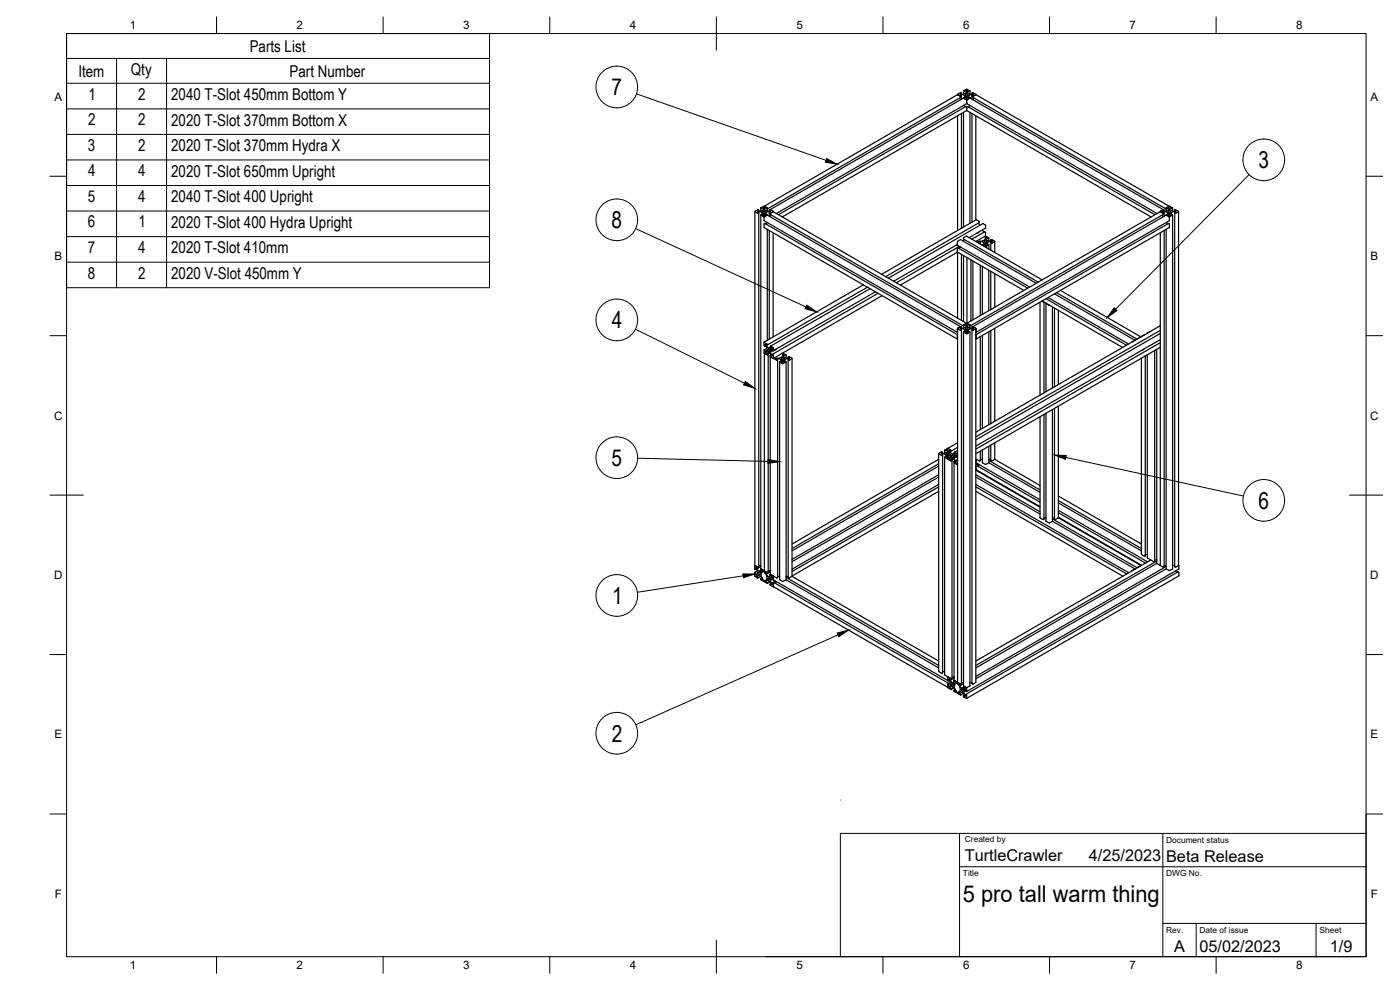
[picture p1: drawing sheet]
<svg xmlns="http://www.w3.org/2000/svg" width="420mm" height="297mm" viewBox="0 0 420 297" stroke-linecap="round" stroke-linejoin="round" font-family="sans-serif">
<!-- layer: Visible -->
<g fill="none" stroke="#000" stroke-width=".36">
<path d="M287.3 28.4l-57.9 33.5M287.4 28.4h.1M287.4 28.3v.1M287.4 34.7v34.5M287.4 28.4l.8 .5M288 29.4l.2 .5M288.2 28.5h.1M288.2 28.5l.3 .2M288.2 29.9h.1M288.2 27.8l-.8 .6M288.3 28.9v.1M288.3 27.8h.1"/>
<path d="M288.3 29.2l-58 33.5M288.3 29v.2M288.3 27.8l.2 .1M288.3 28.4l-.1 .1M288.3 28.3h.1M288.4 28.3h.7M288.4 28.4h.7M288.4 28.4h-.1M288.5 28.8l-.2 .1M288.5 27.9v.4M288.5 28.8v1M288.5 34.1v34.4"/>
<path d="M288.5 27.9l-.3 .3 .1 .1M288.5 28.7v.1M289.1 28.4h.1M289.1 28.4l.5 .3M289.1 28.3h.1M289.1 29.4l-58 33.5M289.2 29.4l.2-.2 .4 .3M289.2 27.3v1M289.2 29.4h.1M289.2 33.7v34.4M289.2 29.4l.8 .5M289.2 27.3l.9-.5 1 .5"/>
<path d="M289.3 31.6v.1M289.3 31.7l.2 .4M289.5 28.6v.7M289.6 29.3v-.6l.4 .3v.4l-.2 .1M289.7 28.3l.5-.2 .3 .3-.5 .2zM289.8 27.2l-.4 .2-.2-.1M289.8 27.2l.2 .1v.4l-.9 .6M290 29.9h.3M290 29.9l.1 .2M290.1 32.1l-.2-.1-56.3 32.4M290.1 30.1v1M290.1 31.1h.1"/>
<path d="M290.1 33.1l55.4 32M290.1 33.1l-55.3 32M290.2 29l.1 .4M290.2 27.3v.4M290.2 29.4h.9M290.2 27.8l.9 .5M290.2 27.7h.1M290.2 27.3h.9M290.3 28.9l-.1 .1M290.3 27.3h-.1M290.3 29.9l-.2 .2M290.4 32l-.3 .1v1"/>
<path d="M290.4 32l56.2 32.4M290.4 32h.1M290.7 28.7v.6M290.7 28.6l-.5 .3M291 31.7l-.3 .4M291 31.6v.1M291.1 27.3l.1 1M291.1 29.4h.1M291.1 33.7v33.3M291.1 29.4l-.8 .5M291.1 29.4l58 33.5M291.2 28.3h.7"/>
<path d="M291.2 28.4h-.1M291.7 27.9v.4M291.7 28.8v1M291.7 34.1v32.6M291.7 28.7v.1M291.7 27.9l.4 .3-.2 .1M291.7 28.8l.3 .1M291.9 28.4l-1.2 .2v.7M291.9 28.4l.2 .1M291.9 27.8h.1M291.9 27.8l-.2 .1M291.9 28.3h.1"/>
<path d="M292 29.2l58 33.5v-.3M292 27.8l.8 .6M292 29.9h-.1M292 28.9v.3M292 29.9h.1M292.1 28.5l-.4 .2M292.1 28.5h.1M292.3 29.4l-.3 .5M292.8 28.4l-.8 .5M292.8 28.4l58.1 33.5M292.9 28.3v.1M292.9 34.7v31.3"/>
<path d="M226.5 63.5v106.1l.9 .6M227.4 63.6l.3 .2M227.4 63.6h.1M227.4 62.9l-.9 .6 .9 .5 .3-.1M227.4 62.9h.1M227.5 63.4h.1M227.5 62.9l.2 .1M227.5 63.5h.8l.5 .3M227.5 63.5l-.1 .1M227.7 63.1l-.3 .2 .1 .1M227.7 63v.4M227.7 63.9v106.1"/>
<path d="M227.7 63v.1M227.7 63.8v.1M228.3 64.5l.1 106.5M228.3 62.4v1M228.3 64.5h.1M228.3 64.5h.9M228.3 64.5l1.2 .5M228.7 63.8v.6M228.9 63.4l.5-.2 .3 .3-.5 .2zM229.2 64l-.4-.2v.7M229.2 62.4h-.9M229.2 62.9l-.9 .5h-.8"/>
<path d="M229.2 62.4v.5M229.2 62.4h.1M229.2 64v.5M229.2 62.8v.1M229.3 66.2h.1M229.3 66.2l58 33.5 .2-1.2M229.3 67.3v1l58.1 33.5-.1-1.1M229.3 67.2l.3-.2 57.8 33.4M229.3 67.2h.1M229.4 62.4v.5M229.4 64.1v.4M229.4 64.5h.9"/>
<path d="M229.4 62.9l.9 .5M229.4 62.8v.1M229.4 62.4h.9M229.4 62.4h.1M229.4 65l-.1 1.2M229.8 63.8v.7M229.9 63.8l-.5 .2M230.1 66.8l-.2 .5M230.1 66.7h.1M230.2 66.7l-.1 .1M230.3 62.4l-1-.5-1 .5M230.3 64.5l-.9 .5"/>
<path d="M230.3 64.5h.1M230.3 62.4h.1M230.3 62.4v1M230.3 68.8v33.3M230.3 64.5l58 33.5M230.3 63.4h.1M230.3 63.4h.8M230.9 69.2v32.6M230.9 63.9l.3 .1M230.9 63.1l.4 .2-.2 .1M230.9 63.8v.1M230.9 63v.1"/>
<path d="M231.1 62.9l-.2 .5M231.1 63.4h.1M231.1 64.3h.1M231.1 64.3l58 33.5M231.2 62.9l.8 .5M231.2 65h-.1M231.2 64l-.1 .3M231.2 65h.1M231.2 63.6l-.9-.1-.4 .3v.6M231.2 63.6l-.3 .2v1.1M231.3 63.6h.1M231.4 64.5l-.2 .5"/>
<path d="M232 63.5l-.8 .5M232 63.4v.1M232 63.4l.1 .1M232 63.5h.1M232 69.9v31.2M232.1 63.5l57.9 33.5M232.1 63.5h-.1M233 64.1l57.1-33 57.1 33M287.3 73.6l21.7 12.5M287.3 73.4l-19.1 11M287.3 73.5v.1M287.3 75.6l20 11.5"/>
<path d="M287.4 75.7l-17.2 9.8M287.4 75.7v19.7M287.5 74.4l-.2 .2 .1 1M287.6 74.4l20.8 12.1M287.6 74.4h.1M287.9 73.9l-18.9 10.9M288.1 74.1l-.2 .5M288.1 74v.1M288.1 74.1h.1M288.2 71.9l-.8 .6-.1 1M288.3 71.9l22.7 13.1M288.3 71.9h.1"/>
<path d="M288.5 76.3v19.8M289.1 71.6v.1M289.1 71.7l22.5 13M289.2 76.7v19.8M289.2 72.3l-.1 .1M289.2 72.3h.1M289.2 72.2l-.1 .1M289.5 71.9l-.3 .4M290.1 70.9l22.7 13.1M290.1 70.9l-.9 .5-.1 .3M291.4 78v18.3M292 78.3v17.7"/>
<path d="M292.9 72.4l1 .6 .3-.1M293 65.9h.1M293.2 72.3l.5 .2 1.1-.1M293.6 66.9l.3 .5M293.7 66.4l-.7-.5-28.4 16.4M293.7 66.4h.1M293.8 66.4l.1 .3M293.8 69.6l-.5 .3M293.8 72.6l1-.1 .9 .5v.5M293.8 72.6l.4 .2M293.9 72.6h.1M293.9 66.8l-28.1 16.2"/>
<path d="M293.9 66.7v.1M293.9 67.4l.1 .1M294 67.5l.1 .1M294.2 72.8v.5M294.2 79.6v15.1M294.2 72.8v.1M294.8 73.5v.1M294.8 80v14.3M294.9 68.9v.3M294.9 69.2l.3 .5M294.9 69.1v.1M295 67.1l-28.4 16.4"/>
<path d="M295 67.1l.8 .4v1M295 67.1h.1M295 73.3h.1M295 73.3l-.2 .2 .8 .5M295.1 73.3l.6 .2M295.2 72.8v.6M295.3 72.8v.6M295.4 72.4l.5-.2 .3 .3-.5 .2zM295.5 71l.4 .2M295.7 71.4v.4l-.9 .6M295.7 73.5h.1M295.7 71.3v.1"/>
<path d="M295.8 69.9l-.3-.4-3.9 2.3M295.8 70.8l.9 .6M295.8 68.5l-5 2.8M295.8 70.8l-3 1.7M295.8 69.9h.1M295.8 68.4v.1M295.8 69.9v.9M295.8 70.8h.1M295.8 71.3h-.1M295.9 73.5h.1M295.9 71.8l.9 .6M295.9 71.8h.1"/>
<path d="M295.9 71.4v.4M295.9 71.4h.1M296 71.3h.1M296 71.3l-.1 .1M296.1 71.3l.4 .2 .2-.2M296.3 72.8v.6M296.4 72.8v.6M296.5 73.3h.1M296.5 73.3l-.6 .2M296.5 73.3l.2 .2M296.7 73.5l-1 .5M296.8 71.4v1"/>
<path d="M296.8 73.5v1.2M296.8 72.5l-.9 .5v.5M296.8 72.4h.1M296.8 72.4h.8M296.8 72.5h.8M296.9 72.5h-.1M297.3 72v.4M297.3 72.8v2.3M297.4 72l.2-.1 .9 .6M297.4 72.1l.3 .1M297.4 72.8v.1M297.4 72h.1"/>
<path d="M297.6 72.5h.1M297.6 72.5l.2 .1-.4 .2M297.6 72.4h.1M297.7 72.3l-.1 .1M297.7 72.2v.1M298.5 72.5l-.8 .5-.3-.1M298.5 72.4v3.4M348.2 63.5l-58 33.5v-19.7M348.3 63.5l.8 .5M348.3 63.4v.1M348.8 64.5l.3 .5M349 63.6l.4 .2"/>
<path d="M349 63.6h.1M349.1 62.9l-.8 .5M349.1 64v.3M349.1 64.3l-58 33.5M349.1 64.3h.1M349.1 63.5h.8l.5 .3v.7v-.7l.5 .2-.2 .6-.4-.2-.3 .1M349.1 63.4h.1M349.1 62.9l.3 .1M349.1 63.5l-.1 .1M349.2 63.4h.7M349.4 63.1l-.4 .2 .1 .1M349.4 63.9l-.3 .1"/>
<path d="M349.4 63v.1M349.4 63.8v.1M349.4 69.2v100.8l-.3 .2-.9-.6v-99.7M349.4 63v.4M349.4 63.9v1M350 63.4h-.1M350 62.4v1M350 64.5h.1M350 68.8v101.9M350 64.5l-58 33.5M350 64.5l.8 .5M350 62.4h.1"/>
<path d="M350.1 66.8l.3 .5M350.5 63.4l.6-.2 .3 .3-.6 .2zM350.7 67.1l-57.8 33.3M350.7 67v.1M350.7 67.1l.2 .2v.9M350.8 65h.3M350.8 65l.2 .3M350.8 62.4h-.8M350.8 62.9l-.9 .5M350.8 62.4h.1M350.9 62.8l-.1 .1M350.9 62.4v.5"/>
<path d="M350.9 67.2h.1M350.9 65.3v.9M350.9 66.2l-58 33.5M351 68.2l-58.1 33.6M351 66.2h.1M351 62.8l.1 .1M351 62.4v.5M351.1 62.4h-.1M351.1 62.9l.9 .5 .9-.1M351.1 62.4l.5 .1M351.1 61.9l.8 .5M351.1 61.9l-1.1 .5"/>
<path d="M351.5 63.8v.7M351.6 63.8l-.5 .2-.1 .5 .6-.1M351.6 64.4h.1M351.6 62.5h.1M351.7 64.4l.2 .1M351.7 62.5l.2-.1v1M351.9 64.5l-.8 .5M351.9 64.5v106.2l-.8 .5M351.9 64.5h.1M351.9 62.4h.1M352.5 63.8l.4-.2-.9-.1-.4 .3v.6M352.5 63.9l.2 .1"/>
<path d="M352.5 63.1l.4 .2M352.5 63v.4M352.5 63.9v106.1M352.5 63.8v.1M352.5 63v.1M352.7 62.9l-.2 .1M352.8 62.9h.1M352.8 62.9l.8 .5M352.9 63.6h.1M352.9 63.3h.1M353.6 63.5l-.8 .5M353.7 63.4v.1"/>
<path d="M353.7 63.5v106.2M259.1 85.5l-29.8 17.2M260.3 86.2l-30 17.3M261.1 86.6l-29.9 17.3 .3 .4M262.7 87.6l-30.6 17.6M263.5 88l-31.6 18.3M264.7 88.7l-32.6 18.8M287.4 99.7h-.1M287.4 98.6v106.1M288.2 98.7h.1M288.2 98.7l.9-.1 .5 .3M288.2 98.7l.3 .3"/>
<path d="M288.2 98l-.8 .6 .8 .5 .3-.1M288.3 98l.2 .1M288.3 98.5h.1M288.4 98.5h.7M288.5 98.2l-.3 .2 .1 .1M288.5 98.2v.3M288.5 99v106.1M288.5 98.1v.1M288.5 98.9v.1M289.1 98.5h.1M289.2 99.6l-.1 106.5 .5 .5M289.2 99.6l.2-.1 .4 .2"/>
<path d="M289.2 97.5v1M289.2 99.7l.8 .4M289.2 97.5l.9-.5 1 .5M289.2 99.6v.1M289.5 98.9v.6M289.7 98.5l.5-.2 .3 .3-.5 .2zM289.8 97.4l-.4 .2-.2-.1M289.8 97.4l.2 .1v.5l-.9 .5M290 99.2l-.4-.3v.7M290 99.1v.5l-.2 .1M290.2 99.2l.1 .4M290.2 97.5v.5"/>
<path d="M290.2 99.6h.9M290.2 98l.9 .5M290.2 98h.1M290.2 97.5h.9M290.3 99.1l-.1 .1M290.3 97.5h-.1M290.7 98.9v.7M290.7 98.9l-.5 .3M291.1 99.7l-.8 .4M291.1 97.5v1M291.1 99.6v106.2M291.1 99.6v.1"/>
<path d="M291.1 98.5h.1M291.1 98.6l-.4 .3v.6M291.2 98.5h.7M291.7 98.2v.3M291.7 99v106.1M291.7 98.9v.1M291.7 98.1v.1M291.7 98.2l.4 .2-.2 .1M291.9 98.6h-.8M291.9 98.6l.2 .1M291.9 98.5h.1M292 98l.9 .6-.9 .5-.3-.1"/>
<path d="M292 98l-.3 .1M292.1 98.7l-.4 .3M292.1 98.7h.1M292.8 98.5l.2 .2M292.9 98.6v106.1M292.9 99.7h.1M292.9 98.7v1M293 99.7h-.1M296.8 81.1v12.1M296.8 99.6v27.8M297.3 81.4v11.5M297.3 99.2v27.9"/>
<path d="M298.5 82.1v10.1M298.5 98.5v27.9M312.1 90.7v27.9M312.7 90.3l.4 .2M312.8 90.3l24.1 14M313.3 90.6v27.3M313.9 91.1v26.4M313.9 91.1l1.1 .5M313.9 89.6l24.2 14M314 91l-.1 .1M314.5 89.3l24.2 13.9M315.8 92.1v24.3"/>
<path d="M316.5 88.2l24.1 13.9M316.5 92.4v23.7M317.1 87.8l24.1 14M317.6 93.1v22.3M318.2 87.1l24.2 14-.9 .5M344.3 100h.1M344.3 99.9v.1M345.3 99.4l-1 .5M348.1 97.8l-55.2 31.9M348.1 97.8h.1M348.2 99.1l-55.3 32M229.3 105l.1 66.3"/>
<path d="M229.3 102.7l.2 1.2M229.3 105h.1M229.3 105.9l.8 .5M229.3 102.7l.8 .4M229.3 102.7h.1M229.4 106l.9 .5 .2-.2M229.5 104.9l.1 .1M229.5 103.9h.1M229.6 103.5v.4M229.6 105v.4M229.6 105.4h.1M229.6 105.4l.1 .1"/>
<path d="M229.6 103.5h.1M229.7 103.5h.1M229.7 103.6l.5 1.2-.1 .4-.4 .3M229.7 105.5h.1M229.8 103.8l-.2 .1M229.8 103.3v.1M229.8 105.8v.1M229.9 103.5l.4 .7M229.9 105.9l.4 .4M229.9 103.5h.1M229.9 105.8h.1M229.9 103.3l.3 .2"/>
<path d="M229.9 103.3h.1M230.1 103.1h.1M230.1 103.1l.1 .4M230.1 106.4h.1M230.1 104.5l-.8 .5M230.2 104.3h.1M230.2 105.2h.1M230.3 104.2h.1M230.3 105.5l.8 .5M230.3 105.5l-.4 .3M230.3 105.5h.1M230.4 106.2l.1 .1"/>
<path d="M230.5 104.8l.4 .1 .1 .5-.4-.1zM230.5 106.3v65.3M230.6 106.3h.1M230.8 106h.3M230.9 105.9l-.8 .5M231.1 106h.1M231.1 106l.4 .7M231.2 107l-.1 65.6 .5 .5M231.2 107l1.9 1.1 .3-.1M231.2 107h.1M231.2 106.9v.1M231.2 104.1l-.5 .3-.4-.2"/>
<path d="M231.2 105.4l.1 .1M231.3 105v.4M231.3 105.9l.4 .7M231.3 104.9v.1M231.3 104.1l-.6 .3M231.3 107.1h.1M231.3 103.8l.8 .5M231.3 107.1l.8 .4M231.3 103.8h.1M231.4 106.5l-.2 .2M231.5 106.9l-.3-.2 .1 .4M231.5 104.3h.1"/>
<path d="M231.5 104.4l-.4 .3-.4-.2M231.6 106.7h.1M231.6 106.9h-.1M231.6 104.4h-.1M231.6 104.3v.1M231.6 106.8v.1M231.7 104.7l-.4 .3M231.7 106.6h.1M231.7 104.7l.3 .6M231.7 106.7h.1M231.7 104.7h.1M231.8 105.1l-.5 .4v.4"/>
<path d="M231.8 105.1l-.6 .3M231.8 106.3v.4M231.8 106.3h.2M231.9 106.7h-.1M231.9 106.3l.2 .3M232.1 106.6v.9M232.1 105.2l-.2 .1M232.1 106.6h.1M232.1 105.2h.1M232.1 104.3v.9M232.1 107.5h.1M232.4 107.4l.3 .2"/>
<path d="M233 104.7l-.6 .3M233.4 107.9v.1M233.4 108v65.3l-.3 .1-1.9-1.1M233.9 107.5l-1.1 .1M233.9 107.6l-.9 .1 .4 .2M233.9 107.6h.1M233.9 107.6l1 .5-.1 .5M234 108.6v65.3M234 108.6l1.1 .5M234.2 108.5h.1M234.4 107.9v.6M234.5 107.5l.6-.2 .3 .3-.5 .2z"/>
<path d="M234.7 106.1l.3 .2M234.8 108.6h-.8M234.9 108.6h-.1M234.9 105.9l1 .6v.9M235 106.4l-.1 .6-1 .5M235 106.3v.1M235.1 108.6h.8M235.1 108.6h.1M235.1 109.1l.8-.5v65.3M235.2 106.4h.1M235.2 106.4l-.1 .6 .4 .2 .5 .3 .9-.1M235.3 106.4l.3 .2"/>
<path d="M235.5 107.9v.6M235.6 108.5h.1M235.6 106.6h.1M235.9 106.5l-.2 .1M235.9 108.6h.1M235.9 106.5h.1M236.5 108v65.3l.2 .1M236.5 108l.2 .1M236.5 107.2l.4 .2M236.5 107.2v.3M236.6 107.9v.1M236.6 107.1v.1"/>
<path d="M236.7 107l-.2 .1M236.8 107l.8 .6M236.9 107.7l-.9-.1-.9 .5v.5M236.9 107.7l-.4 .2M236.9 107.7h.1M236.9 107.4h.1M237.6 107.6l-.8 .5M237.7 107.6v65.3M287.4 100.7h-.1M290 100.1h.3M292.9 100.7h.1M292.9 100.7v1"/>
<path d="M293 101.7l-.1 .1M294.2 101v27.9M294.8 100.7v27.9M340.6 102.1l-.9 .5M340.6 102.1h.1M342.5 107.5v58.8M342.6 100.9v.1M343.3 104.7l-.5 .3M343.5 100.4l-.9 .5M343.7 106.8v60M344.3 106.5v60.9M346.5 105.2v63.2"/>
<path d="M347.2 104.8v64.2M348.2 104.2l-55.3 32M348.2 100l-55.3 32M348.2 101.9l-55.3 31.9M348.2 102.8l-55.3 32M348.2 104.2h.1M281.7 136.1v65.3l.9 .6M281.7 137.8l-44 25.4M281.7 139.2l-44 25.4M281.7 139.9l-44 25.4M281.8 136.2l.8 .5M282.5 136.3l.4 .2"/>
<path d="M282.5 136.3l.9-.1 1 .5M282.5 135.9v.1M282.5 136.3h.1M282.6 135.6h.1M282.6 136.7h.1M282.6 135.6l-.8 .6M282.7 135.6l.2 .1M282.9 135.7l-.4 .3 .2 .1M282.9 136.6l-.2 .1M282.9 135.7h.1M282.9 136.5v65.3l-.2 .2M282.9 135.7v.4"/>
<path d="M283.5 135.1l-.1 1h-.7M283.5 137.2v65.3M283.5 135.1l.2 .1M283.5 135v.1M283.7 137l-.2 .2 1.9 1.1 .3-.2M283.7 137h.1M283.8 137l.6 .2M283.9 136.4v.7M283.9 136.5v.6M284 136.1l.6-.2 .3 .3-.5 .2zM284.3 134.6l-.8 .5M284.3 134.6l.2 .8"/>
<path d="M284.4 135.1l-.6 .1M284.4 135.5l-1 .6M284.4 135.1v.4M284.4 136.7v.4M284.4 135.1h.1M284.4 136.7h.1M284.4 135.5h.1M284.4 137.1v.1M284.4 137.3l.1 .1M284.5 136.8v.9M284.5 137.3h-.1M284.5 137.7l.7 .5"/>
<path d="M284.5 135.4l.2 .4 .1-.5 .5 .8M284.5 135.4h.1M284.5 136.8v.1M284.5 134.5l.7 .4M284.5 134.5h.1M284.6 136.7v.1M284.6 136.7l.7-.4-.8 .5M284.6 136.7h.1M284.6 136.7l.3 .6M284.8 135.7l.4 .2M284.9 135.4h.1M284.9 137.3h.1"/>
<path d="M285 135.6l-.3 .2M285 135.2v.1M285 137.6v.1M285 135.3l.5 .7M285 137.7l.1 .1M285 135.3h.1M285 137.6h.1M285.1 137.8l.3 .3M285.1 135.2l.3 .2M285.1 135.2h-.1M285.3 134.9v.1M285.3 135l.1 .3"/>
<path d="M285.3 138.2h-.1M285.3 136.2v.9M285.3 137.1l-.4 .2M285.3 136.1h.1M285.3 137.1h.1M285.4 135.2v.1M285.5 137.4l-.5 .2M285.5 136h.1M285.5 137.4l.8 .4M285.5 137.4h.1M285.5 138.1l.2 .1M285.6 136.6l.4 .1 .2 .6-.5-.1z"/>
<path d="M285.7 138.2v65.3l-.3 .1M286.1 137.7l-.8 .5M286.3 137.8h-.3M286.3 137.8h.1M286.3 137.8l.4 .8M286.3 136.5h.1M286.3 138.8l.1 65.7M286.3 135.8l.1 .1M286.3 138.8h.1M286.3 138.8l.8 .5M286.4 138.5l.3 .2M286.4 135.9l.3 .2"/>
<path d="M286.4 138.5l.1 .4M286.4 135.9l-.6 .4-.3-.2M286.4 138.8h-.1M286.4 136.8v.4M286.4 137.8l.5 .7M286.4 137.7l.1 .1M286.5 136.8h-.1M286.5 136l-.7 .3M286.5 138.9l.9 .4M286.5 135.7l.8 .4v.9M286.5 135.7h.1M286.6 138.4l-.3 .1"/>
<path d="M286.7 136.1v.2M286.7 138.6v.1M286.7 136.3l-.4 .2-.4-.2M286.7 138.6h.1M286.7 136.3h.1M286.9 136.6l-.5 .2M286.9 138.5h.1M286.9 136.6h.1M286.9 138.5l.1 .1M286.9 136.5h.1M287 136.6h.1M287 137l-.6 .3v.4"/>
<path d="M287 136.9l-.6 .4M287 136.7v.3M287 138.5h.1M287 137l.3 .1M287 138.2l.3 .3v.8M287.3 139.3v.1M287.3 137h.1M287.4 135.2l-1.1 .6M287.4 137l-.1 .1M287.4 137.9l-.4 .3v.3M287.4 132.8l-2.9 1.7M287.4 134.2l-2 1.2"/>
<path d="M287.4 139.3h.1M292.9 137.9v1M292.9 139.9v1M293 138.8v.1M293 139.9l.2-.2 18.9 11M293 138.9l19.1 11.1M293 137.8v.1M293.2 139.7h.1M293.6 139.2l-.7 .4M293.8 139.4h.1M293.8 139.4l-.3 .5M294.2 135.4v2.8l-.3 .1-1-.6"/>
<path d="M294.2 137.8l.6 .1M294.8 135v3.8l.8 .5M296.7 138.8l-1 .5M296.7 138.8l15.4 8.9M296.8 138.1l15.3 8.9M296.8 133.9v4.9M296.8 138.8h-.1M296.8 137.8v.1M296.8 137.8h.5M296.9 137.8h-.1M297.3 133.6l.1 4.6M298.5 137.8l13.6 7.9"/>
<path d="M298.5 132.9v4.8l-.8 .6-.3-.1M312.1 125v30.3l.9 .6M313.3 124.4v31.3M313.9 124v32.4l1 .5 .9-.5M315.8 122.9v33.5M316.5 122.5v33.2M317.6 121.9v33.5M281.7 142.4l-44 25.4M281.7 143.1l-44 25.4M281.7 145.4l-44 25.4M281.7 146.1l-44 25.4M281.7 147.4l-44 25.4"/>
<path d="M292.9 141.1l19.2 11.1M292.9 142.4l19.2 11.2M292.9 143.1l19.2 11.1M292.9 145.4l45.9 26.5M292.9 146.1l45.2 26.1M292.9 147.4l44.1 25.5M293 140.9l19.1 11.1M293 140.9l-.1 .1M313 155.9h.1M313.3 155.8l-.2 .1M313.3 155.7h.1M313.3 155.4h.5"/>
<path d="M313.8 155.4h.1M313.9 155.4h.1M315.8 155.7l25.5 14.7M315.8 156.4l24.8 14.3M315.8 156.4h.1M315.9 155.4h-.1M315.9 155.4h.6M315.9 155.4h.1M316.5 155.7h.1M316.5 155.8l.2 .1M316.7 155.9h.1M317.6 155.4l-.8 .5"/>
<path d="M317.6 155.3l24.8 14.4M317.6 148.8l24.9 14.4M317.6 150.2l24.9 14.4M317.6 150.9l24.9 14.4M317.6 153.1l26.8 15.5M317.6 153.8l26.2 15.1M317.6 155.2l25 14.4M226.5 169.8v.9M226.5 171.8v.9M226.5 170.7l.2 .2 .3-.2M226.5 172.7l.9 .7M226.5 171.8l.3 .1v.5l.5-.1"/>
<path d="M226.5 169.7v.1M226.5 171.7v.1M226.7 170.9l.1-.5 .5 .8M226.8 170.9h-.1M227 172.8l.1 .1M227 170.5h.1M227 170.5v-.2l.4 .2M227 172.7v.1M227 170.5l.4 .6M227 172.6v.1M227.1 172.9l.4 .2-.1 .3M227.3 171.2v1.1"/>
<path d="M227.3 171.3l-.8 .5M227.3 171.2h.1M227.3 172.3h.1M227.4 172.5l-.4 .2M227.4 171.1h.1M227.4 172.4h.1M227.4 170.2v.3M227.4 172.5l.9 .5 .4 .6M227.4 171.1l.4 .3M227.6 171.7l.4 .1 .2 .6-.5-.1zM227.7 170l-.3 .2M227.7 169.7h.6"/>
<path d="M227.7 170h.1M228.3 169.7h.1M228.3 173.7l.1 .2M228.3 170.7h.1M228.3 170l-.9 .5M228.3 171.7h.1M228.3 173.6l.4 .2M228.3 171l.4 .4M228.3 174l2 1.1M228.3 170.7l2 1.1M228.4 170.7h-.1M228.4 173.6h-.1"/>
<path d="M228.4 173l-1 .4M228.4 171.1l-.5 .3M228.5 171.1l-.6 .3 .4 .3M228.6 173.4l-.3 .2M228.7 173.7v.1M228.7 171.5l-.4 .2M228.7 171.4h.1M228.9 171.5l-.1 .1M228.9 173.7l.1 .3M228.9 171.4v.2M228.9 171.4l.7 .4 .1 .2M228.9 174l.8 .3"/>
<path d="M228.9 171.3v.1M229.1 171.5l-.6 .4a1.85 1.85 0 0 0 .4 1.7v.1M229.2 171.1l.2 .1M229.4 171.3l.9 .5M229.5 171.7l.2 .3M229.7 171.8l-.2 .1M229.7 172l.5 .8M229.8 171.9v.2M229.8 174.3v.2M229.9 171.9l.4 .2M229.9 172.1h.1M229.9 174.5l.4 .3"/>
<path d="M229.9 172.1l.8 .9M229.9 174.3h.1M230.1 172.9v1M230.2 173.9l-.5 .4M230.2 174.1l-.3 .2M230.2 174.1h.1M230.3 174.1l.9 .5M230.3 171.8h.1M230.3 171.9v.2M230.3 174.8v.2M230.3 172.1h.1M230.3 175h.1"/>
<path d="M230.5 173.4l.4 .1 .1 .5-.4-.1zM230.5 171.7l-.2 .1M230.5 171.3h.6M230.6 171.6v.1M230.7 173.1h.1M231.1 171.3h.1M231.1 174.6l-.8 .5M231.1 175.3l.1 .3 .8 .5M231.2 172.3l.9 .7M231.2 175.3l.4 .2v-.2M231.2 172.3h.1M231.2 171.6l-.9 .5"/>
<path d="M231.2 172.3h-.1M231.2 173.3h.1M231.2 175.3h-.1M231.2 174.6h.1M231.2 174.6l.3 .7M231.2 174l.6-.3-.5 .4v.4M231.2 172.7l-.5 .4M231.2 174l.1 .1M231.3 173.5v.5M231.3 174.5l.3 .7M231.3 173.5h.1M231.3 172.7l-.6 .4 .5 .2"/>
<path d="M231.4 175.1l-.3 .2M231.5 173.1l-.3 .2M231.6 175.2v.1M231.6 173.1h.1M231.6 173.3l-.3 .2M231.7 175.2h.1M231.7 173.2h.1M231.7 173.3h.1M231.7 175.2l.1 .1M231.8 173.3v.5M231.8 175.3h.1M231.9 173.8l.2 .2"/>
<path d="M231.9 174.9l.2 .1M231.9 174.8l-.1 .5M232 176.1l52.5 30.2M232.1 173v1M232.1 174h.1M232.1 174l52.4 30.2M232.2 172.9l-.1 .1M232.4 174.9l-.3 .1v1.1M232.4 174.8l52.3 30.3M232.7 174.3l-.8 .5M233 174.5h.1M233 174.5l-.3 .5"/>
<path d="M233.4 172.9h.5M233.9 172.9h.1M233.9 172.9l.1 .1M234 173.9h.1M234 174l1.1 .4M235.1 174.4l.8-.4 45.8 26.4M235.9 173.3l45.8 26.4M235.9 173.9h.1M236.5 172.9l-.6 .1M237.7 172.9l44 25.4M237.7 172.9l-.9 .5M340.6 170.7l-1 .6"/>
<path d="M340.6 170.7h.1M340.6 170.7v.1M341.5 170.2v.1M342.3 169.7l-.8 .5M342.3 169.7h.2M342.6 166.3v.1M342.6 166.4l.8 .5 .3-.1M343.7 166.7v.1M344.3 166.4h.1M344.3 166.4h-.6M344.3 167.4h.1M344.3 167.4l2 1.1 .2-.1"/>
<path d="M345.3 168l-52.4 30.3M346.5 168h.6M346.6 168.4h-.1M347.1 168h.1M347.1 168l.1 .1M347.2 169v.1M347.2 169l-54.3 31.4M347.2 168.3l-54.3 31.4M347.2 169.1l.8 .4M348 169.5h.2M349.4 169.7h.5M349.9 169.7h.1"/>
<path d="M350 170l-57.1 33M350 170.7h.1M350 170.7l1.1 .4M350 170.7l-57.1 33M351.9 170.7h.1M352 169.7h-.1M352.5 169.7h-.5M352.5 170h.1M352.5 170l.2 .2M352.9 171.3h.1M352.9 171.3l.3 .5M352.9 171.2v.1"/>
<path d="M353.5 171.6l-63.6 36.7M353.5 171.6h.1M353.5 171.6l.2 .1M353.6 169.7l-.8 .5M353.7 169.6l.1 1.1-63.7 36.8M353.7 171.7l.1 .1M353.8 171.8l-.1 1-63.6 36.8M282.6 202h.1M283.4 201.5l.1 .1M283.4 201.5h-.5M283.5 202.5h.1M283.5 202.5l1.9 1.1"/>
<path d="M284.5 203.2v1M284.5 205.3v.9M284.5 204.2l.2 .2M284.5 206.2l.9 .7M284.5 205.2l.3 .2v.5l.5-.2M284.5 205.2h.1M284.5 203.1l.1 .1M284.5 203.1v.1M284.7 205.1l-.2 .1M284.7 205.1h.1M284.8 204.4v-.5l.5 .7M284.8 204.3l-.1 .1"/>
<path d="M285 206.1l.4 .5v.3M285 204l.4 .6M285 204.2l-.3 .2M285 203.9l.1 .1M285.1 206.1h-.1M285.3 204.7v1M285.3 204.8l-.8 .4M285.3 204.6v.1M285.3 205.7h.1M285.4 205.9l-.4 .2M285.4 204.6h.1M285.4 205.9h.1"/>
<path d="M285.4 203.6v.4M285.4 205.9l.9 .5M285.4 206.9l.9-.5 .4 .7M285.6 205.2l.4 .1 .2 .6-.5-.2zM285.7 203.1h.5M285.8 204.9l.5 .2 .4-.2M286.2 203.1h.1M286.3 203.1v.1M286.3 207.1l.1 .3M286.3 203.5l-.9 .5-.3-.3-.1 .2M286.3 204.1v.1M286.3 204.5l.4 .2v.2"/>
<path d="M286.3 207.4l1.9 1.1M286.3 204.2l1.9 1.1M286.3 204.2l.8 .4M286.4 204.1l-.1 .1M286.4 207.1h-.1M286.4 204.5l-.6 .4-.4-.3M286.4 205.4l.1 1M286.5 206.4l.4 .8M286.5 204.6l-.6 .3M286.5 205.3v.1M286.6 206.9l-.3 .2M286.7 207.1v.2l-.4-.2"/>
<path d="M286.9 205l-.1 .1M286.9 207.2v.2M286.9 205v-.2l.8 .5M287.1 204.9l-.6 .4M287.2 204.6l.2 .1M287.4 204.7v.1M287.5 205.2l.2 .3M287.7 205.2v.3M287.7 205.3h-.2M287.7 205.5l.5 .8M287.9 207.9v.1M287.9 205.5v.1"/>
<path d="M287.9 207.8l.3-.2 .5 .2 .5 .3 .3 .6M287.9 205.6v-.2l.3 .2M287.9 207.8v.1M287.9 205.6l.3 .6M287.9 207.8h.1M287.9 208l.4 .3M288.1 207.4l-.4 .5-.8-.4M288.1 206.3v1.1M288.2 207.3l-.1 .1M288.2 206.2h.1M288.2 207.6h.1M288.3 205.2v.1"/>
<path d="M288.3 205.3h.1M288.3 205.3v.3M288.3 208.3v.2M288.3 208.5h.1M288.3 205.6h.1M288.5 206.8l.4 .1 .1 .6-.4-.1zM288.5 205.2l-.2 .1M288.5 204.8h.6M288.6 205.1h-.1M288.7 206.5l.5 .3M289.1 204.8h.1M289.1 208.1l-.8 .4"/>
<path d="M289.1 209l.1 .1M289.1 208.8v.2M289.1 205.8h.1M289.2 209.1l.9 .3M289.2 208.7l.3 .2M289.2 205.8l.8 .5M289.2 205.1l-.9 .5M289.2 206.8h.1M289.2 208.7h-.1M289.2 205.8h-.1M289.2 206.2l-.5 .3-.5-.2M289.3 207v.5l.5-.4"/>
<path d="M289.3 207.5v.5M289.3 208l.3 .7M289.3 206.9v.1M289.3 206.2l-.6 .3M289.5 208.6l-.4 .1M289.5 206.6l-.3 .2M289.6 208.7v.1M289.6 208.8v.1M289.6 208.9h-.1M289.6 206.5v.1M289.6 206.7l-.3 .3M289.6 208.7l.2 .1"/>
<path d="M289.6 206.7h.1M289.7 206.7l.1 .1M289.8 206.8v.5l.3 .2M289.8 207.2l-.5 .3M289.8 208.4v.4M289.8 208.7v.1M289.8 208.3l.3 .2M290 206.2l.1 1.3M290.1 208.4v1.1M290.1 207.5h.1M291.1 205.8l-1.1 .5M291.1 205.8h.1"/>
<path d="M291.1 204.8h.1M291.7 204.8h-.6M291.7 205.1h.1M292.8 204.8l-.8 .5-.3-.1M292.9 204.7l-.1 .1"/>
</g>
<circle cx="286.3" cy="204.2" r=".18" fill="#000"/>
<!-- layer: Parts Lists -->
<path d="M20 10.1h126.9v76.2h-126.9zM20 17.5h126.9M35 17.5v68.8M50 17.5v68.8M20 25h126.9M20 32.7h126.9M20 40.3h126.9M20 48h126.9M20 55.7h126.9M20 63.3h126.9M20 71h126.9M20 78.7h126.9" fill="none" stroke="#000" stroke-width=".3"/>
<!-- layer: Balloons -->
<g fill="none" stroke="#000" stroke-width=".3">
<path d="M191 28.2l56.9 19.9M374.9 52.4l-40.1 40.4M190.8 68.6l51.1 23.5M190.7 98.8l32.7 16.2M191.3 137.5l39.2 .9M319.9 137.3l53.3 11.5M223 172.8l-31.7 4.9M251.5 190.5l-60.7 27"/>
<circle cx="185.1" cy="26.1" r="6.3"/>
<circle cx="379.3" cy="48" r="6.3"/>
<circle cx="185.1" cy="66" r="6.3"/>
<circle cx="185.1" cy="96" r="6.3"/>
<circle cx="185.1" cy="137.3" r="6.3"/>
<circle cx="379.3" cy="150.1" r="6.3"/>
<circle cx="185.1" cy="178.7" r="6.3"/>
<circle cx="185.1" cy="220" r="6.3"/>
</g>
<path d="M248.1 47.6l3.1 1.7-3.5-.6zM242.1 91.6l3 2-3.5-1zM334.4 92.4l.8 .8-2.9 2.1zM223.7 114.5l2.9 2-3.4-1zM230.5 137.9l3.5 .6-3.5 .5zM316.4 136.5l3.6 .2-.3 1.1zM222.9 172.2h3.6l-3.4 1.1zM251.3 189.9l3.4-.9-3 2z" fill="#000" stroke="#000" stroke-width=".3"/>
<!-- layer: BORDER -->
<g fill="none" stroke="#000" stroke-width=".3">
<path d="M20 10.1h390v276.9h-390zM65 5.1v5M115 5.1v5M165 5.1v5M215 5.1v10M265 5.1v5M315 5.1v5M365 5.1v5M15 52.9h5M410 52.9h5M15 100.7h5M410 100.7h5"/>
<path d="M15 148.6h10M405 148.6h10M15 196.4h5M410 196.4h5M15 244.2h5M410 244.2h5M65 287v5M115 287v5M165 287v5M215 282.1v9.9M265 287v5M315 287v5"/>
<path d="M365 287v5"/>
</g>
<!-- layer: TITLEBLOCK -->
<path d="M252.2 240v.1M288 250v37M349 250v37M410 244.2v42.8h-180M410 250h-157.8v37M288 260.1h122M349 277.1h61M359 277.1v9.9M395 277.1v9.9" fill="none" stroke="#000" stroke-width=".3"/>
<g font-size="7">
<text x="183.5" y="28.6">7</text>
<text x="377.7" y="50.4">3</text>
<text x="183.5" y="68.4">8</text>
<text x="183.6" y="98.5">4</text>
<text x="183.5" y="139.8">5</text>
<text x="377.7" y="152.6">6</text>
<text x="183.7" y="181.2">1</text>
<text x="183.6" y="222.5">2</text>
<text x="289" y="270.6">5 pro tall warm thing</text>
</g>
<g font-size="4.9">
<text x="75" y="15.5">Parts List</text>
<text x="23.5" y="23">Item</text>
<text x="39.3" y="22.5">Qty</text>
<text x="86.9" y="23">Part Number</text>
<text x="26.5" y="29.9">1</text>
<text x="41.4" y="29.9">2</text>
<text x="51.4" y="30.1">2040 T-Slot 450mm Bottom Y</text>
<text x="26.4" y="37.6">2</text>
<text x="41.4" y="37.6">2</text>
<text x="51.4" y="37.7">2020 T-Slot 370mm Bottom X</text>
<text x="26.4" y="45.2">3</text>
<text x="41.4" y="45.2">2</text>
<text x="51.4" y="45.4">2020 T-Slot 370mm Hydra X</text>
<text x="26.5" y="52.9">4</text>
<text x="41.4" y="52.9">4</text>
<text x="51.4" y="53.1">2020 T-Slot 650mm Upright</text>
<text x="26.4" y="60.6">5</text>
<text x="41.4" y="60.6">4</text>
<text x="51.4" y="60.7">2040 T-Slot 400 Upright</text>
<text x="26.4" y="68.2">6</text>
<text x="41.5" y="68.2">1</text>
<text x="51.4" y="68.4">2020 T-Slot 400 Hydra Upright</text>
<text x="26.4" y="75.9">7</text>
<text x="41.4" y="75.9">4</text>
<text x="51.4" y="76.1">2020 T-Slot 410mm</text>
<text x="26.4" y="83.6">8</text>
<text x="41.4" y="83.6">2</text>
<text x="51.4" y="83.7">2020 V-Slot 450mm Y</text>
<text x="289.6" y="258.2">TurtleCrawler</text>
<text x="326.8" y="258.2">4/25/2023</text>
<text x="350" y="258.6">Beta Release</text>
<text x="352.3" y="285.7">A</text>
<text x="360" y="285.5">05/02/2023</text>
<text x="399.1" y="285.7">1/9</text>
</g>
<g font-size="3.5">
<text x="39" y="8.8">1</text>
<text x="89" y="8.8">2</text>
<text x="139" y="8.8">3</text>
<text x="189" y="8.8">4</text>
<text x="239" y="8.8">5</text>
<text x="289" y="8.8">6</text>
<text x="339" y="8.8">7</text>
<text x="389" y="8.8">8</text>
<text x="16.3" y="30.2">A</text>
<text x="411.3" y="30.2">A</text>
<text x="16.3" y="78">B</text>
<text x="411.3" y="78">B</text>
<text x="16.2" y="125.9">C</text>
<text x="411.2" y="125.9">C</text>
<text x="16.2" y="173.7">D</text>
<text x="411.2" y="173.7">D</text>
<text x="16.3" y="221.6">E</text>
<text x="411.3" y="221.6">E</text>
<text x="16.4" y="269.4">F</text>
<text x="411.4" y="269.4">F</text>
<text x="39" y="290.8">1</text>
<text x="89" y="290.8">2</text>
<text x="139" y="290.8">3</text>
<text x="189" y="290.8">4</text>
<text x="239" y="290.8">5</text>
<text x="289" y="290.8">6</text>
<text x="339" y="290.8">7</text>
<text x="389" y="290.8">8</text>
</g>
<g font-size="2.5">
<text x="289.6" y="252.5">Created by</text>
<text x="350" y="252.8">Document status</text>
<text x="289" y="262.9">Title</text>
<text x="350" y="262.9">DWG No.</text>
<text x="350" y="279.9">Rev.</text>
<text x="360" y="279.9">Date of issue</text>
<text x="396" y="279.9">Sheet</text>
</g>
</svg>
